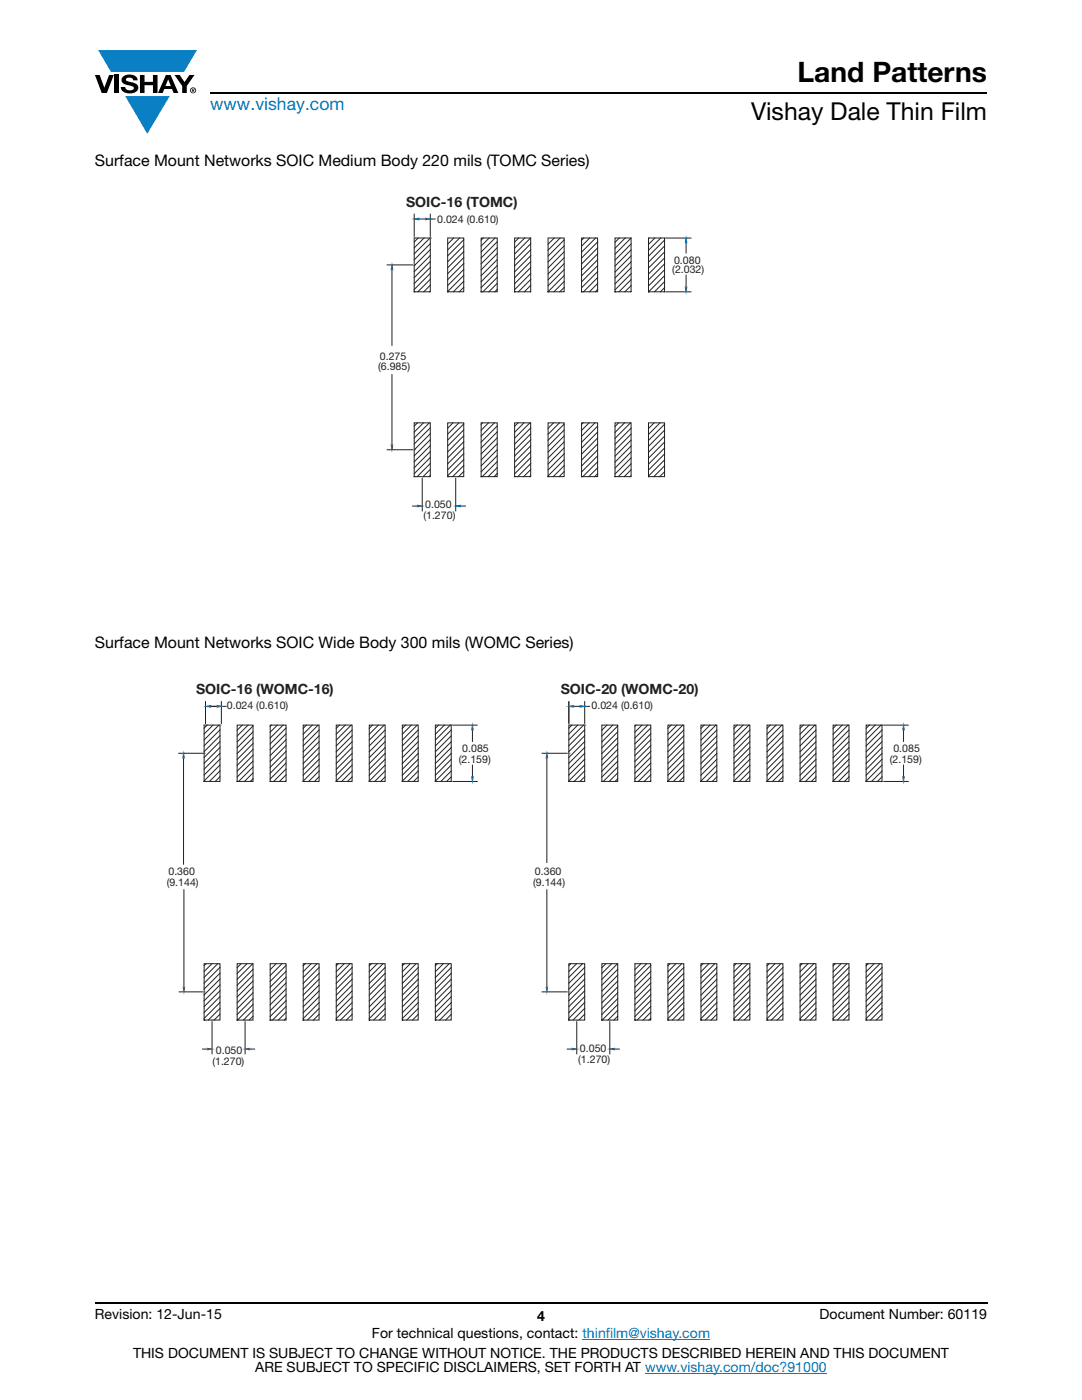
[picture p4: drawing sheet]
<svg xmlns="http://www.w3.org/2000/svg" width="216mm" height="279mm" viewBox="0 0 216 279" stroke-linecap="round" stroke-linejoin="round" font-family="sans-serif">
<g fill="#0a7fc3">
<path d="M19.6 10h19.7l-2.6 4.3h-1.1h-13.5z"/>
<path d="M25 19.2h8.9l-4.5 7.5z"/>
</g>
<g fill="#000">
<path d="M18.9 15h1l.9 2.5 1-2.5h.9l-1.4 3.6h-1zM22.9 15h.9v3.6h-.9zM24.6 15.3a2.1 2.1 0 0 1 2.8 .3l.1 .4h-.9a.79 .79 0 0 0-.7-.5 .79 .79 0 0 0-.8 .4l.3 .3 1 .2a1.08 1.08 0 0 1 1.2 1 1.08 1.08 0 0 1-1.1 1.2 1.73 1.73 0 0 1-2.4-1.2h.9a.96 .96 0 0 0 .8 .6 .96 .96 0 0 0 .9-.4 1.31 1.31 0 0 0-1.2-.6 1.03 1.03 0 0 1-1.1-.6 1.03 1.03 0 0 1 .2-1.1zM27.9 15h.9v1.3h1.7v-1.3h.9v3.6h-.9v-1.6h-1.7v1.6h-.9zM34.8 15h1.1l.9 1.4 1-1.4h1l-1.5 2.2v1.4h-.9v-1.4z"/>
<path d="M33.6 15.9l.5 1.3h-1.1zM33.1 15l-1.6 3.6h1l.3-.8h1.5l.3 .8h1l-1.6-3.6z"/>
<path d="M38.4 17.8h.2v.2h-.2zM38.3 17.7v.7h.1v-.3l.4 .3-.2-.3 .2-.2-.1-.2z"/>
<path d="M38.1 18a.46 .46 0 0 1 .9 0 .46 .46 0 0 1-.9 0zM37.9 18a.6 .6 0 0 0 1.2 0 .6 .6 0 0 0-1.2 0z"/>
</g>
<path d="M42 18.6h155M18.9 260h178.1" fill="none" stroke="#000" stroke-width=".36"/>
<path d="M116.2 267.3h25.5M128.7 274h36.3" fill="none" stroke="#007ec4" stroke-width=".2"/>
<path d="M75.5 38.9h65v65.1h-65z" fill="#fff"/>
<path d="M82.7 58.2h.1M89.3 58.2h.1M96 58.2h.1M102.7 58.2h.1M82.7 95.1h.1M89.3 95.1h.1M96 95.1h.1M102.7 95.1h.1" fill="none" stroke="#818080" stroke-width=".2"/>
<path d="M82.7 47.5h3.2v10.7h-3.2zM89.3 47.5h3.2v10.7h-3.2zM96 47.5h3.2v10.7h-3.2zM102.7 47.5h3.2v10.7h-3.2zM133 58.2h4.9M133 47.5h4.9M136.9 48.5v2M136.9 54.9v2.4M82.7 84.4h3.2v10.7h-3.2zM89.3 84.4h3.2v10.7h-3.2zM96 84.4h3.2v10.7h-3.2zM102.7 84.4h3.2v10.7h-3.2z" fill="none" stroke="#231f20" stroke-width=".2"/>
<path d="M136.7 57.3h.4l-.2 .9z" fill="#231f20"/>
<path d="M136.7 57.3h.4l-.2 .9z" fill="#231f20"/>
<path d="M136.7 57.3h.4l-.2 .9z" fill="none" stroke="#3a53a4" stroke-width=".2"/>
<path d="M136.9 47.5l.2 1h-.4z" fill="#231f20"/>
<path d="M132.6 58.2h.1M132.6 47.5h.1M136.9 47.5h.1" fill="none" stroke="#3a53a4" stroke-width=".2"/>
<path d="M136.9 47.5l.2 1h-.4z" fill="#231f20"/>
<path d="M136.9 47.5l.2 1h-.4z" fill="none" stroke="#3a53a4" stroke-width=".2"/>
<path d="M82.7 42.7v4.5M83.6 43.7h1.3M85.9 42.7v4.5M85.9 43.7h.9" fill="none" stroke="#231f20" stroke-width=".2"/>
<path d="M82.7 43.7l.9-.2v.4z" fill="#231f20"/>
<path d="M82.7 43.7l.9-.2v.4z" fill="#231f20"/>
<path d="M82.7 43.7l.9-.2v.4z" fill="none" stroke="#3a53a4" stroke-width=".2"/>
<path d="M84.9 43.5l1 .2-1 .2z" fill="#231f20"/>
<path d="M82.7 47.5h.1M85.9 47.5h.1M85.9 43.7h.1" fill="none" stroke="#3a53a4" stroke-width=".2"/>
<path d="M84.9 43.5l1 .2-1 .2z" fill="#231f20"/>
<path d="M84.9 43.5l1 .2-1 .2z" fill="none" stroke="#3a53a4" stroke-width=".2"/>
<path d="M84.3 95.5v6.5M90.9 95.5v6.5M82.3 101h1M91.9 101h1" fill="none" stroke="#231f20" stroke-width=".2"/>
<path d="M83.3 100.8l1 .2-1 .2z" fill="#231f20"/>
<path d="M83.3 100.8l1 .2-1 .2z" fill="#231f20"/>
<path d="M83.3 100.8l1 .2-1 .2z" fill="none" stroke="#3a53a4" stroke-width=".2"/>
<path d="M90.9 101l1-.2v.4z" fill="#231f20"/>
<path d="M84.3 95.1h.1M90.9 95.1h.1M90.9 101h.1" fill="none" stroke="#3a53a4" stroke-width=".2"/>
<path d="M90.9 101l1-.2v.4z" fill="#231f20"/>
<path d="M90.9 101l1-.2v.4z" fill="none" stroke="#3a53a4" stroke-width=".2"/>
<path d="M77.3 52.9h5M78.2 53.8v15.1M78.2 74.8v14M77.3 89.8h5" fill="none" stroke="#231f20" stroke-width=".2"/>
<path d="M78.1 88.8h.3l-.2 1z" fill="#231f20"/>
<path d="M78.1 88.8h.3l-.2 1z" fill="#231f20"/>
<path d="M78.1 88.8h.3l-.2 1z" fill="none" stroke="#3a53a4" stroke-width=".2"/>
<path d="M78.2 52.9l.2 .9h-.3z" fill="#231f20"/>
<path d="M78.2 52.9h.1M82.7 52.9h.1M82.7 89.8h.1" fill="none" stroke="#3a53a4" stroke-width=".2"/>
<path d="M78.2 52.9l.2 .9h-.3z" fill="#231f20"/>
<path d="M78.2 52.9l.2 .9h-.3z" fill="none" stroke="#3a53a4" stroke-width=".2"/>
<path d="M89.3 47.5h.1M109.4 58.2h.1M109.4 47.5h.1M116 58.2h.1M122.7 58.2h.1M129.4 58.2h.1M109.4 95.1h.1M116 95.1h.1M122.7 95.1h.1M129.4 95.1h.1" fill="none" stroke="#818080" stroke-width=".2"/>
<g fill="none" stroke="#231f20" stroke-width=".2">
<path d="M83.4 47.5l-.7 .8M84.6 47.5l-1.9 2M85.8 47.5l-3.1 3.2M85.9 48.6l-3.2 3.2M85.9 49.8l-3.2 3.2M85.9 51l-3.2 3.2M85.9 52.2l-3.2 3.2M85.9 53.4l-3.2 3.2M85.9 54.6l-3.2 3.2M85.9 55.7l-2.5 2.5M85.9 58.1l-.2 .1M85.9 56.9l-1.3 1.3"/>
<path d="M90.5 47.5l-1.2 1.2M91.7 47.5l-2.4 2.4M92.5 47.8l-3.2 3.3M92.5 49l-3.2 3.3M92.5 50.2l-3.2 3.2M92.5 55l-3.2 3.2M92.5 51.4l-3.2 3.2M92.5 52.6l-3.2 3.2M92.5 53.8l-3.2 3.2M92.5 57.3l-.9 .9M92.5 56.1l-2 2.1M96.4 47.5l-.4 .4"/>
<path d="M97.6 47.5l-1.6 1.6M98.8 47.5l-2.8 2.8M99.2 48.3l-3.2 3.2M99.2 49.4l-3.2 3.3M99.2 50.6l-3.2 3.2M99.2 51.8l-3.2 3.2M99.2 53l-3.2 3.2M99.2 54.2l-3.2 3.2M99.2 57.7l-.5 .5M99.2 56.6l-1.7 1.6M99.2 55.4l-2.8 2.8M103.5 47.5l-.8 .8"/>
<path d="M104.7 47.5l-2 2M105.9 47.5l-3.2 3.2M105.9 58.1l-.1 .1M105.9 54.6l-3.2 3.2M105.9 48.7l-3.2 3.2M105.9 49.9l-3.2 3.2M105.9 51l-3.2 3.3M105.9 52.2l-3.2 3.2M105.9 53.4l-3.2 3.2M105.9 57l-1.3 1.2M105.9 55.8l-2.5 2.4M109.4 47.5h3.2v10.7h-3.2z"/>
<path d="M110.6 47.5l-1.2 1.2M111.8 47.5l-2.4 2.4M112.6 57.4l-.9 .8M112.6 56.2l-2.1 2M112.6 53.8l-3.2 3.2M112.6 55l-3.2 3.2M112.6 47.9l-3.2 3.2M112.6 49.1l-3.2 3.2M112.6 50.3l-3.2 3.2M112.6 51.4l-3.2 3.3M112.6 52.6l-3.2 3.2M116 47.5h3.2v10.7h-3.2z"/>
<path d="M116.5 47.5l-.5 .4M117.7 47.5l-1.7 1.6M118.9 47.5l-2.9 2.8M119.2 53l-3.2 3.2M119.2 54.2l-3.2 3.2M119.2 48.3l-3.2 3.2M119.2 49.5l-3.2 3.2M119.2 50.7l-3.2 3.2M119.2 51.8l-3.2 3.3M119.2 55.4l-2.8 2.8M119.2 57.8l-.4 .4M119.2 56.6l-1.6 1.6"/>
<path d="M122.7 47.5h3.2v10.7h-3.2zM123.6 47.5l-.9 .9M124.8 47.5l-2.1 2M125.9 58.2h.1M125.9 57l-1.2 1.2M125.9 47.5l-3.2 3.2M125.9 48.7l-3.2 3.2M125.9 49.9l-3.2 3.2M125.9 51.1l-3.2 3.2M125.9 52.3l-3.2 3.2M125.9 53.4l-3.2 3.3M125.9 54.6l-3.2 3.2"/>
<path d="M125.9 55.8l-2.4 2.4M129.4 47.5h3.2v10.7h-3.2zM129.5 47.5l-.1 .1M130.7 47.5l-1.3 1.3M131.8 47.5l-2.4 2.5M132.6 55l-3.2 3.2M132.6 47.9l-3.2 3.2M132.6 49.1l-3.2 3.2M132.6 50.3l-3.2 3.2M132.6 51.5l-3.2 3.2M132.6 52.7l-3.2 3.2M132.6 53.8l-3.2 3.3"/>
<path d="M132.6 56.2l-2 2M132.6 57.4l-.8 .8M83.3 84.4l-.6 .6M84.5 84.4l-1.8 1.8M85.7 84.4l-3 3M85.9 94.9l-.3 .2M85.9 93.7l-1.5 1.4M85.9 92.5l-2.7 2.6M85.9 85.4l-3.2 3.2M85.9 86.6l-3.2 3.2M85.9 87.8l-3.2 3.2M85.9 88.9l-3.2 3.3"/>
<path d="M85.9 90.1l-3.2 3.2M85.9 91.3l-3.2 3.2M90.4 84.4l-1.1 1.1M91.6 84.4l-2.3 2.2M92.5 84.6l-3.2 3.2M92.5 85.8l-3.2 3.2M92.5 87l-3.2 3.2M92.5 88.2l-3.2 3.2M92.5 89.3l-3.2 3.3M92.5 90.5l-3.2 3.3M92.5 91.7l-3.2 3.2M92.5 94.1l-1 1"/>
<path d="M92.5 92.9l-2.2 2.2M96.3 84.4l-.3 .3M97.5 84.4l-1.5 1.5M98.7 84.4l-2.7 2.6M99.2 92.1l-3 3M99.2 94.5l-.6 .6M99.2 85l-3.2 3.2M99.2 86.2l-3.2 3.2M99.2 87.4l-3.2 3.2M99.2 88.6l-3.2 3.2M99.2 89.8l-3.2 3.2M99.2 90.9l-3.2 3.3"/>
<path d="M99.2 93.3l-1.8 1.8M103.4 84.4l-.7 .7M104.6 84.4l-1.9 1.9M105.7 84.4l-3 3.1M105.9 85.4l-3.2 3.2M105.9 86.6l-3.2 3.2M105.9 87.8l-3.2 3.2M105.9 89l-3.2 3.2M105.9 90.2l-3.2 3.2M105.9 91.3l-3.2 3.3M105.9 92.5l-2.6 2.6M105.9 94.9l-.2 .2"/>
<path d="M105.9 93.7l-1.4 1.4M109.4 84.4h3.2v10.7h-3.2zM110.5 84.4l-1.1 1.1M111.6 84.4l-2.2 2.3M112.6 94.1l-1 1M112.6 92.9l-2.2 2.2M112.6 84.6l-3.2 3.3M112.6 85.8l-3.2 3.2M112.6 87l-3.2 3.2M112.6 88.2l-3.2 3.2M112.6 89.4l-3.2 3.2M112.6 90.6l-3.2 3.2"/>
<path d="M112.6 91.8l-3.2 3.2M116 84.4h3.2v10.7h-3.2zM116.4 84.4l-.4 .3M117.5 84.4l-1.5 1.5M118.7 84.4l-2.7 2.7M119.2 94.5l-.5 .6M119.2 93.3l-1.7 1.8M119.2 92.2l-2.9 2.9M119.2 86.2l-3.2 3.2M119.2 85l-3.2 3.3M119.2 87.4l-3.2 3.2M119.2 88.6l-3.2 3.2"/>
<path d="M119.2 89.8l-3.2 3.2M119.2 91l-3.2 3.2M122.7 84.4h3.2v10.7h-3.2zM123.4 84.4l-.7 .7M124.6 84.4l-1.9 1.9M125.8 84.4l-3.1 3.1M125.9 87.8l-3.2 3.2M125.9 85.5l-3.2 3.2M125.9 86.6l-3.2 3.3M125.9 89l-3.2 3.2M125.9 90.2l-3.2 3.2M125.9 91.4l-3.2 3.2"/>
<path d="M125.9 94.9l-.2 .2M125.9 92.6l-2.5 2.5M125.9 93.8l-1.3 1.3M129.4 84.4h3.2v10.7h-3.2zM130.5 84.4l-1.1 1.1M131.7 84.4l-2.3 2.3M132.6 87l-3.2 3.3M132.6 88.2l-3.2 3.2M132.6 84.7l-3.2 3.2M132.6 85.9l-3.2 3.2M132.6 89.4l-3.2 3.2M132.6 90.6l-3.2 3.2"/>
<path d="M132.6 91.8l-3.2 3.2M132.6 94.2l-1 .9M132.6 93l-2.1 2.1"/>
</g>
<path d="M33.3 136.2h150.6v76.7h-150.6z" fill="#fff"/>
<path d="M40.7 155.9h.1M47.3 155.9h.1M53.9 155.9h.1M57.1 155.8l-.2 .1M60.5 155.9h.1M53.9 192.3v.1M40.7 203.6h.1M47.3 203.6h.1M53.9 203.6h.1M60.5 203.6h.1" fill="none" stroke="#818080" stroke-width=".2"/>
<g fill="none" stroke="#231f20" stroke-width=".2">
<path d="M40.7 144.7h3.2v11.2h-3.2zM41.3 144.7l-.6 .6M42.5 144.7l-1.8 1.8M43.7 144.7l-3 3M43.9 145.7l-3.2 3.1M43.9 146.8l-3.2 3.2M43.9 148l-3.2 3.2M43.9 149.2l-3.2 3.1M43.9 150.3l-3.2 3.2M43.9 151.5l-3.2 3.2M43.9 152.7l-3.2 3.1M43.9 153.8l-2.1 2.2"/>
<path d="M43.9 155l-.9 1M47.3 144.7h3.2v11.2h-3.2zM48.3 144.7l-1 1M49.5 144.7l-2.2 2.2M50.5 154.2l-1.7 1.8M50.5 155.4l-.6 .6M50.5 153.1l-2.9 2.9M50.5 146.1l-3.2 3.1M50.5 148.4l-3.2 3.2M50.5 150.7l-3.2 3.2M50.5 144.9l-3.2 3.2M50.5 147.2l-3.2 3.2"/>
<path d="M50.5 149.6l-3.2 3.1M50.5 151.9l-3.2 3.2M53.9 144.7h3.2v11.3h-3.2zM54.2 144.7l-.3 .3M55.3 144.7l-1.4 1.4M56.5 144.7l-2.6 2.6M57.1 148.8l-3.2 3.2M57.1 151.1l-3.2 3.2M57.1 145.3l-3.2 3.2M57.1 146.5l-3.2 3.1M57.1 147.6l-3.2 3.2M57.1 150l-3.2 3.1"/>
<path d="M57.1 152.3l-3.2 3.2M57.1 153.5l-2.5 2.4M57.1 154.6l-1.3 1.3M60.5 144.7h3.2v11.3h-3.2zM61.2 144.7l-.7 .7M62.3 144.7l-1.8 1.8M63.5 144.7l-3 3M63.7 155l-.9 .9M63.7 145.7l-3.2 3.2M63.7 146.9l-3.2 3.1M63.7 148l-3.2 3.2M63.7 149.2l-3.2 3.2"/>
<path d="M63.7 150.4l-3.2 3.1M63.7 151.5l-3.2 3.2M63.7 152.7l-3.2 3.2M63.7 153.9l-2.1 2M90.4 156h4.8M90.4 144.7h4.8M94.3 145.7v2.3M94.3 152.7v2.3M40.7 192.3h3.2v11.3h-3.2zM41.1 192.3l-.4 .4M42.3 192.3l-1.6 1.6M43.4 192.3l-2.7 2.8"/>
<path d="M43.9 193.1l-3.2 3.1M43.9 194.2l-3.2 3.2M43.9 195.4l-3.2 3.2M43.9 196.6l-3.2 3.1M43.9 197.7l-3.2 3.2M43.9 198.9l-3.2 3.2M47.3 192.3h3.2v11.3h-3.2zM48.1 192.3l-.8 .8M49.3 192.3l-2 2M50.4 192.3l-3.1 3.2M50.5 194.6l-3.2 3.2M50.5 193.5l-3.2 3.1"/>
<path d="M50.5 195.8l-3.2 3.2M50.5 197l-3.2 3.1M50.5 198.1l-3.2 3.2M50.5 199.3l-3.2 3.2M53.9 192.3h3.2v11.3h-3.2zM55.1 192.3l-1.2 1.2M56.3 192.3l-2.4 2.4M57.1 192.7l-3.2 3.2M57.1 193.8l-3.2 3.2M57.1 196.2l-3.2 3.2M57.1 195l-3.2 3.2M57.1 197.4l-3.2 3.1"/>
<path d="M57.1 198.5l-3.2 3.2M57.1 199.7l-3.2 3.2M60.5 192.3h3.2v11.3h-3.2zM60.9 192.3l-.4 .4M62.1 192.3l-1.6 1.6M63.3 192.3l-2.8 2.8M63.7 193.1l-3.2 3.2M63.7 194.2l-3.2 3.2M63.7 196.6l-3.2 3.2M63.7 195.4l-3.2 3.2M63.7 197.8l-3.2 3.1M63.7 198.9l-3.2 3.2"/>
<path d="M43.9 201.2l-2.3 2.4M43.9 200.1l-3.2 3.1M43.9 202.4l-1.2 1.2M50.5 200.5l-3.1 3.1M50.5 201.6l-1.9 2M50.5 202.8l-.8 .8M57.1 202l-1.6 1.6M57.1 203.2l-.4 .4M57.1 200.9l-2.7 2.7M63.7 200.1l-3.2 3.2M63.7 201.3l-2.3 2.3M63.7 202.4l-1.2 1.2"/>
</g>
<path d="M94.1 155h.3l-.1 1z" fill="#231f20"/>
<path d="M94.1 155h.3l-.1 1z" fill="#231f20"/>
<path d="M94.1 155h.3l-.1 1z" fill="none" stroke="#3a53a4" stroke-width=".2"/>
<path d="M94.3 144.7l.1 1h-.3z" fill="#231f20"/>
<path d="M90.1 156h.1M90.1 144.7h.1M94.3 144.7h.1" fill="none" stroke="#3a53a4" stroke-width=".2"/>
<path d="M94.3 144.7l.1 1h-.3z" fill="#231f20"/>
<path d="M94.3 144.7l.1 1h-.3z" fill="none" stroke="#3a53a4" stroke-width=".2"/>
<path d="M41 140v4.4M44.2 140v4.4" fill="none" stroke="#231f20" stroke-width=".2"/>
<path d="M42 141h1.6z" fill="#231f20"/>
<path d="M42 141h1.6M44.2 141h.9" fill="none" stroke="#231f20" stroke-width=".2"/>
<path d="M41.1 141l.9-.2v.3z" fill="#231f20"/>
<path d="M41.1 141l.9-.2v.3z" fill="#231f20"/>
<path d="M42 140.8l-.9 .2 .9 .1" fill="none" stroke="#3a53a4" stroke-width=".2"/>
<path d="M43.3 140.8l.9 .2-.9 .1z" fill="#231f20"/>
<path d="M40.7 144.7h.1M43.9 144.7h.1M43.9 141h.1" fill="none" stroke="#3a53a4" stroke-width=".2"/>
<path d="M43.3 140.8l.9 .2-.9 .1z" fill="#231f20"/>
<path d="M43.3 140.8l.9 .2-.9 .1z" fill="none" stroke="#3a53a4" stroke-width=".2"/>
<path d="M40.4 209.4h1M42.3 203.9v6.4M48.9 203.9v6.4M49.9 209.4h.9" fill="none" stroke="#231f20" stroke-width=".2"/>
<path d="M41.4 209.2l.9 .2-.9 .1z" fill="#231f20"/>
<path d="M41.4 209.2l.9 .2-.9 .1z" fill="#231f20"/>
<path d="M41.4 209.2l.9 .2-.9 .1z" fill="none" stroke="#3a53a4" stroke-width=".2"/>
<path d="M48.9 209.4l1-.2v.3z" fill="#231f20"/>
<path d="M42.3 203.6h.1M48.9 203.6h.1M48.9 209.4h.1" fill="none" stroke="#3a53a4" stroke-width=".2"/>
<path d="M48.9 209.4l1-.2v.3z" fill="#231f20"/>
<path d="M48.9 209.4l1-.2v.3z" fill="none" stroke="#3a53a4" stroke-width=".2"/>
<path d="M35.7 150.3h5M36.6 151.3v21.2M36.7 177.6v19.4M35.7 198h4.7" fill="none" stroke="#231f20" stroke-width=".2"/>
<path d="M36.5 197h.4l-.2 1z" fill="#231f20"/>
<path d="M36.5 197h.4l-.2 1z" fill="#231f20"/>
<path d="M36.5 197h.4l-.2 1z" fill="none" stroke="#3a53a4" stroke-width=".2"/>
<path d="M36.6 150.3l.2 1h-.3z" fill="#231f20"/>
<path d="M36.6 150.3h.1M40.7 150.3h.1M40.7 198h.1" fill="none" stroke="#3a53a4" stroke-width=".2"/>
<path d="M36.6 150.3l.2 1h-.3z" fill="#231f20"/>
<path d="M36.6 150.3l.2 1h-.3z" fill="none" stroke="#3a53a4" stroke-width=".2"/>
<g fill="none" stroke="#818080" stroke-width=".2">
<path d="M67.1 155.9h.1M73.7 155.9h.1M80.3 155.9h.1M86.9 155.9h.1M113.5 155.9h.1M120.1 155.9h.1M126.7 155.9h.1M129.9 155.8l-.2 .1M133.3 155.9h.1M126.7 192.3v.1M67.1 203.6h.1M73.7 203.6h.1"/>
<path d="M80.3 203.6h.1M86.9 203.6h.1M113.5 203.6h.1M120.1 203.6h.1M126.7 203.6h.1M133.3 203.6h.1"/>
</g>
<g fill="none" stroke="#231f20" stroke-width=".2">
<path d="M67.1 144.7h3.2v11.2h-3.2zM67.7 144.7l-.6 .7M68.9 144.7l-1.8 1.8M70.1 144.7l-3 3M70.3 155l-.9 .9M70.3 153.9l-2.1 2M70.3 145.7l-3.2 3.2M70.3 146.9l-3.2 3.1M70.3 148l-3.2 3.2M70.3 149.2l-3.2 3.2M70.3 150.4l-3.2 3.1M70.3 151.5l-3.2 3.2"/>
<path d="M70.3 152.7l-3.2 3.2M73.7 144.7h3.1v11.2h-3.1zM74.3 144.7l-.6 .7M75.5 144.7l-1.8 1.8M76.7 144.7l-3 3M76.8 153.9l-2 2M76.8 145.7l-3.1 3.2M76.8 146.9l-3.1 3.1M76.8 148l-3.1 3.2M76.8 149.2l-3.1 3.2M76.8 150.4l-3.1 3.1M76.8 151.5l-3.1 3.2"/>
<path d="M76.8 152.7l-3.1 3.2M76.8 155l-.9 .9M80.3 144.7h3.1v11.2h-3.1zM80.9 144.7l-.6 .7M82.1 144.7l-1.8 1.8M83.3 144.7l-3 3M83.4 145.7l-3.1 3.2M83.4 146.9l-3.1 3.1M83.4 148l-3.1 3.2M83.4 149.2l-3.1 3.2M83.4 150.4l-3.1 3.1M83.4 151.5l-3.1 3.2"/>
<path d="M83.4 152.7l-3.1 3.2M83.4 153.9l-2 2M83.4 155l-.9 .9M86.9 144.7h3.1v11.2h-3.1zM87.5 144.7l-.6 .7M88.7 144.7l-1.8 1.8M89.8 144.7l-2.9 3M90 153.9l-2 2M90 145.7l-3.1 3.2M90 146.9l-3.1 3.1M90 148l-3.1 3.2M90 149.2l-3.1 3.2"/>
<path d="M90 150.4l-3.1 3.1M90 151.5l-3.1 3.2M90 152.7l-3.1 3.2M90 155l-.9 .9M113.5 144.7h3.2v11.2h-3.2zM114.1 144.7l-.6 .6M115.3 144.7l-1.8 1.8M116.4 144.7l-2.9 3M116.7 145.7l-3.2 3.1M116.7 146.8l-3.2 3.2M116.7 148l-3.2 3.2M116.7 149.2l-3.2 3.1"/>
<path d="M116.7 150.3l-3.2 3.2M116.7 151.5l-3.2 3.2M116.7 152.7l-3.2 3.1M116.7 155l-1 1M116.7 153.8l-2.1 2.2M120.1 144.7h3.2v11.2h-3.2zM121.1 144.7l-1 1M122.3 144.7l-2.2 2.2M123.3 155.4l-.6 .6M123.3 144.9l-3.2 3.2M123.3 146.1l-3.2 3.1M123.3 147.2l-3.2 3.2"/>
<path d="M123.3 148.4l-3.2 3.2M123.3 149.6l-3.2 3.1M123.3 150.7l-3.2 3.2M123.3 151.9l-3.2 3.2M123.3 154.2l-1.7 1.8M123.3 153.1l-2.9 2.9M126.7 144.7h3.2v11.3h-3.2zM126.9 144.7l-.2 .3M128.1 144.7l-1.4 1.4M129.3 144.7l-2.6 2.6M129.8 154.6l-1.3 1.3M129.8 153.5l-2.4 2.4"/>
<path d="M129.8 148.8l-3.1 3.2M129.8 150l-3.1 3.1M129.8 151.1l-3.1 3.2M129.8 152.3l-3.1 3.2M129.8 145.3l-3.1 3.2M129.8 146.5l-3.1 3.1M129.8 147.6l-3.1 3.2M133.3 144.7h3.1v11.3h-3.1zM133.9 144.7l-.6 .7M135.1 144.7l-1.8 1.8M136.3 144.7l-3 3M136.4 155l-.9 .9"/>
<path d="M136.4 153.9l-2 2M136.4 145.7l-3.1 3.2M136.4 146.9l-3.1 3.1M136.4 148l-3.1 3.2M136.4 149.2l-3.1 3.2M136.4 150.4l-3.1 3.1M136.4 151.5l-3.1 3.2M136.4 152.7l-3.1 3.2M176.4 156h4.8M176.4 144.7h4.8M180.3 145.7v2.3M180.3 152.7v2.3"/>
<path d="M67.1 192.3h3.2v11.3h-3.2zM67.5 192.3l-.4 .5M68.7 192.3l-1.6 1.6M69.9 192.3l-2.8 2.8M70.3 193.1l-3.2 3.2M70.3 194.3l-3.2 3.1M70.3 195.4l-3.2 3.2M70.3 196.6l-3.2 3.2M70.3 197.8l-3.2 3.1M70.3 198.9l-3.2 3.2M73.7 192.3h3.1v11.3h-3.1zM74.1 192.3l-.4 .5"/>
<path d="M75.3 192.3l-1.6 1.6M76.4 192.3l-2.7 2.8M76.8 193.1l-3.1 3.2M76.8 194.3l-3.1 3.1M76.8 195.4l-3.1 3.2M76.8 196.6l-3.1 3.2M76.8 197.8l-3.1 3.1M76.8 198.9l-3.1 3.2M80.3 192.3h3.1v11.3h-3.1zM80.7 192.3l-.4 .5M81.9 192.3l-1.6 1.6M83 192.3l-2.7 2.8"/>
<path d="M83.4 193.1l-3.1 3.2M83.4 194.3l-3.1 3.1M83.4 195.4l-3.1 3.2M83.4 196.6l-3.1 3.2M83.4 197.8l-3.1 3.1M83.4 198.9l-3.1 3.2M86.9 192.3h3.1v11.3h-3.1zM87.3 192.3l-.4 .5M88.5 192.3l-1.6 1.6M89.6 192.3l-2.7 2.8M90 193.1l-3.1 3.2M90 194.3l-3.1 3.1"/>
<path d="M90 195.4l-3.1 3.2M90 196.6l-3.1 3.2M90 197.8l-3.1 3.1M90 198.9l-3.1 3.2M113.5 192.3h3.2v11.3h-3.2zM113.9 192.3l-.4 .4M115.1 192.3l-1.6 1.6M116.2 192.3l-2.7 2.8M116.7 193.1l-3.2 3.1M116.7 194.2l-3.2 3.2M116.7 195.4l-3.2 3.2M116.7 196.6l-3.2 3.1"/>
<path d="M116.7 197.7l-3.2 3.2M116.7 198.9l-3.2 3.2M120.1 192.3h3.2v11.3h-3.2zM120.9 192.3l-.8 .8M122.1 192.3l-2 2M123.2 192.3l-3.1 3.2M123.3 194.6l-3.2 3.2M123.3 193.5l-3.2 3.1M123.3 195.8l-3.2 3.2M123.3 197l-3.2 3.1M123.3 198.1l-3.2 3.2M123.3 199.3l-3.2 3.2"/>
<path d="M126.7 192.3h3.2v11.3h-3.2zM127.9 192.3l-1.2 1.2M129 192.3l-2.3 2.4M129.9 192.7l-3.2 3.2M129.9 193.8l-3.2 3.2M129.9 195l-3.2 3.2M129.9 196.2l-3.2 3.2M129.9 197.4l-3.2 3.1M129.9 198.5l-3.2 3.2M129.9 199.7l-3.2 3.2M133.3 192.3h3.1v11.3h-3.1zM133.7 192.3l-.4 .4"/>
<path d="M134.9 192.3l-1.6 1.6M136 192.3l-2.7 2.8M136.4 193.1l-3.1 3.2M136.4 195.4l-3.1 3.2M136.4 196.6l-3.1 3.2M136.4 194.2l-3.1 3.2M136.4 197.8l-3.1 3.1M136.4 198.9l-3.1 3.2M70.3 202.4l-1.2 1.2M70.3 200.1l-3.2 3.2M70.3 201.3l-2.3 2.3M76.8 200.1l-3.1 3.2"/>
<path d="M76.8 202.4l-1.1 1.2M76.8 201.3l-2.2 2.3M83.4 201.3l-2.3 2.3M83.4 200.1l-3.1 3.2M83.4 202.4l-1.1 1.2M90 200.1l-3.1 3.2M90 201.3l-2.3 2.3M90 202.4l-1.1 1.2M116.7 202.4l-1.2 1.2M116.7 200.1l-3.2 3.1M116.7 201.2l-2.4 2.4M123.3 201.6l-2 2"/>
<path d="M123.3 202.8l-.8 .8M123.3 200.5l-3.1 3.1M129.9 203.2l-.4 .4M129.9 202l-1.6 1.6M129.9 200.9l-2.7 2.7M136.4 202.4l-1.1 1.2M136.4 201.3l-2.3 2.3M136.4 200.1l-3.1 3.2"/>
</g>
<path d="M180.1 155h.3l-.1 1z" fill="#3a53a4"/>
<path d="M180.1 155h.3l-.1 1z" fill="#231f20"/>
<path d="M180.1 155h.3l-.1 1z" fill="none" stroke="#3a53a4" stroke-width=".2"/>
<path d="M180.3 144.7l.1 1h-.3z" fill="#231f20"/>
<path d="M176.1 156h.1M176.1 144.7h.1M180.3 144.7h.1" fill="none" stroke="#3a53a4" stroke-width=".2"/>
<path d="M180.3 144.7l.1 1h-.3z" fill="#231f20"/>
<path d="M180.3 144.7l.1 1h-.3z" fill="none" stroke="#3a53a4" stroke-width=".2"/>
<path d="M113.5 140v4.4M114.5 141h1.2M116.7 140v4.4M116.7 141h.9" fill="none" stroke="#231f20" stroke-width=".2"/>
<path d="M113.5 141l1-.2v.3z" fill="#231f20"/>
<path d="M113.5 141l1-.2v.3z" fill="#231f20"/>
<path d="M113.5 141l1-.2v.3z" fill="none" stroke="#3a53a4" stroke-width=".2"/>
<path d="M115.7 140.8l1 .2-1 .1z" fill="#231f20"/>
<path d="M113.5 144.7h.1M116.7 144.7h.1M116.7 141h.1" fill="none" stroke="#3a53a4" stroke-width=".2"/>
<path d="M115.7 140.8l1 .2-1 .1z" fill="#231f20"/>
<path d="M115.7 140.8l1 .2-1 .1z" fill="none" stroke="#3a53a4" stroke-width=".2"/>
<path d="M113.2 209.4h.9M115.1 203.9v6.4M121.7 203.9v6.4M122.6 209.4h1" fill="none" stroke="#231f20" stroke-width=".2"/>
<path d="M114.1 209.2l1 .2-1 .1z" fill="#231f20"/>
<path d="M114.1 209.2l1 .2-1 .1z" fill="#231f20"/>
<path d="M114.1 209.2l1 .2-1 .1z" fill="none" stroke="#3a53a4" stroke-width=".2"/>
<path d="M121.7 209.4l.9-.2v.3z" fill="#231f20"/>
<path d="M115.1 203.6h.1M121.7 203.6h.1M121.7 209.4h.1" fill="none" stroke="#3a53a4" stroke-width=".2"/>
<path d="M121.7 209.4l.9-.2v.3z" fill="#231f20"/>
<path d="M121.7 209.4l.9-.2v.3z" fill="none" stroke="#3a53a4" stroke-width=".2"/>
<path d="M108.2 150.3h5M109.1 151.3v20.8M109.1 177.6v19.4M108.2 198h5" fill="none" stroke="#231f20" stroke-width=".2"/>
<path d="M109 197h.3l-.2 1z" fill="#231f20"/>
<path d="M109 197h.3l-.2 1z" fill="#231f20"/>
<path d="M109 197h.3l-.2 1z" fill="none" stroke="#3a53a4" stroke-width=".2"/>
<path d="M109.1 150.3l.2 1h-.3z" fill="#231f20"/>
<path d="M109.1 150.3h.1M113.5 150.3h.1M113.5 198h.1" fill="none" stroke="#3a53a4" stroke-width=".2"/>
<path d="M109.1 150.3l.2 1h-.3z" fill="#231f20"/>
<path d="M109.1 150.3l.2 1h-.3z" fill="none" stroke="#3a53a4" stroke-width=".2"/>
<path d="M139.9 155.9h.1M146.5 155.9h.1M153.1 155.9h.1M159.6 155.9h.1M166.2 155.9h.1M172.8 155.9h.1M139.9 203.6h.1M146.5 203.6h.1M153.1 203.6h.1M159.6 203.6h.1M166.2 203.6h.1M172.8 203.6h.1" fill="none" stroke="#818080" stroke-width=".2"/>
<g fill="none" stroke="#231f20" stroke-width=".2">
<path d="M139.9 144.7h3.1v11.2h-3.1zM140.5 144.7l-.6 .7M141.7 144.7l-1.8 1.8M142.9 144.7l-3 3M143 145.7l-3.1 3.2M143 146.9l-3.1 3.1M143 148l-3.1 3.2M143 149.2l-3.1 3.2M143 150.4l-3.1 3.1M143 151.5l-3.1 3.2M143 152.7l-3.1 3.2M143 155l-.9 .9"/>
<path d="M143 153.9l-2 2M146.5 144.7h3.1v11.2h-3.1zM147.1 144.7l-.6 .7M148.3 144.7l-1.8 1.8M149.4 144.7l-2.9 3M149.6 145.7l-3.1 3.2M149.6 146.9l-3.1 3.1M149.6 148l-3.1 3.2M149.6 149.2l-3.1 3.2M149.6 150.4l-3.1 3.1M149.6 151.5l-3.1 3.2M149.6 152.7l-3.1 3.2"/>
<path d="M149.6 155l-.9 .9M149.6 153.9l-2 2M153.1 144.7h3.1v11.2h-3.1zM153.7 144.7l-.6 .7M154.9 144.7l-1.8 1.8M156 144.7l-2.9 3M156.2 155l-.9 .9M156.2 153.9l-2 2M156.2 145.7l-3.1 3.2M156.2 146.9l-3.1 3.1M156.2 148l-3.1 3.2M156.2 149.2l-3.1 3.2"/>
<path d="M156.2 150.4l-3.1 3.1M156.2 151.5l-3.1 3.2M156.2 152.7l-3.1 3.2M159.6 144.7h3.2v11.2h-3.2zM160.3 144.7l-.7 .7M161.5 144.7l-1.9 1.8M162.6 144.7l-3 3M162.8 155l-.9 .9M162.8 145.7l-3.2 3.2M162.8 146.9l-3.2 3.1M162.8 148l-3.2 3.2M162.8 149.2l-3.2 3.2"/>
<path d="M162.8 150.4l-3.2 3.1M162.8 151.5l-3.2 3.2M162.8 152.7l-3.2 3.2M162.8 153.9l-2.1 2M166.2 144.7h3.2v11.2h-3.2zM166.9 144.7l-.7 .7M168.1 144.7l-1.9 1.8M169.2 144.7l-3 3M169.4 155l-.9 .9M169.4 145.7l-3.2 3.2M169.4 146.9l-3.2 3.1M169.4 148l-3.2 3.2"/>
<path d="M169.4 149.2l-3.2 3.2M169.4 150.4l-3.2 3.1M169.4 151.5l-3.2 3.2M169.4 152.7l-3.2 3.2M169.4 153.9l-2.1 2M172.8 144.7h3.2v11.2h-3.2zM173.5 144.7l-.7 .7M174.6 144.7l-1.8 1.8M175.8 144.7l-3 3M176 145.7l-3.2 3.2M176 146.9l-3.2 3.1M176 148l-3.2 3.2"/>
<path d="M176 149.2l-3.2 3.2M176 150.4l-3.2 3.1M176 151.5l-3.2 3.2M176 152.7l-3.2 3.2M176 155l-.9 .9M176 153.9l-2.1 2M139.9 192.3h3.1v11.3h-3.1zM140.3 192.3l-.4 .5M141.5 192.3l-1.6 1.6M142.6 192.3l-2.7 2.8M143 193.1l-3.1 3.2M143 194.3l-3.1 3.1"/>
<path d="M143 195.4l-3.1 3.2M143 196.6l-3.1 3.2M143 197.8l-3.1 3.1M143 198.9l-3.1 3.2M146.5 192.3h3.1v11.3h-3.1zM146.9 192.3l-.4 .5M148.1 192.3l-1.6 1.6M149.2 192.3l-2.7 2.8M149.6 193.1l-3.1 3.2M149.6 194.3l-3.1 3.1M149.6 195.4l-3.1 3.2M149.6 196.6l-3.1 3.2"/>
<path d="M149.6 197.8l-3.1 3.1M149.6 198.9l-3.1 3.2M153.1 192.3h3.1v11.3h-3.1zM153.5 192.3l-.4 .5M154.6 192.3l-1.5 1.6M155.8 192.3l-2.7 2.8M156.2 193.1l-3.1 3.2M156.2 194.3l-3.1 3.1M156.2 195.4l-3.1 3.2M156.2 196.6l-3.1 3.2M156.2 197.8l-3.1 3.1M156.2 198.9l-3.1 3.2"/>
<path d="M159.6 192.3h3.2v11.3h-3.2zM160.1 192.3l-.5 .5M161.2 192.3l-1.6 1.6M162.4 192.3l-2.8 2.8M162.8 193.1l-3.2 3.2M162.8 194.3l-3.2 3.1M162.8 195.4l-3.2 3.2M162.8 196.6l-3.2 3.2M162.8 197.8l-3.2 3.1M162.8 198.9l-3.2 3.2M166.2 192.3h3.2v11.3h-3.2zM166.7 192.3l-.5 .5"/>
<path d="M167.8 192.3l-1.6 1.6M169 192.3l-2.8 2.8M169.4 193.1l-3.2 3.2M169.4 194.3l-3.2 3.1M169.4 195.4l-3.2 3.2M169.4 196.6l-3.2 3.2M169.4 197.8l-3.2 3.1M169.4 198.9l-3.2 3.2M172.8 192.3h3.2v11.3h-3.2zM173.3 192.3l-.5 .5M174.4 192.3l-1.6 1.6M175.6 192.3l-2.8 2.8"/>
<path d="M176 193.1l-3.2 3.2M176 194.3l-3.2 3.1M176 195.4l-3.2 3.2M176 196.6l-3.2 3.2M176 197.8l-3.2 3.1M176 198.9l-3.2 3.2M143 200.1l-3.1 3.2M143 202.4l-1.1 1.2M143 201.3l-2.3 2.3M149.6 202.4l-1.1 1.2M149.6 200.1l-3.1 3.2M149.6 201.3l-2.3 2.3"/>
<path d="M156.2 200.1l-3.1 3.2M156.2 201.3l-2.3 2.3M156.2 202.4l-1.1 1.2M162.8 202.4l-1.1 1.2M162.8 200.1l-3.2 3.2M162.8 201.3l-2.3 2.3M169.4 202.4l-1.1 1.2M169.4 201.3l-2.3 2.3M169.4 200.1l-3.2 3.2M176 202.4l-1.1 1.2M176 200.1l-3.2 3.2M176 201.3l-2.3 2.3"/>
</g>
<text font-size="5.6" x="159.1" y="16.4">Land Patterns</text>
<text font-size="4.9" x="149.9" y="24">Vishay Dale Thin Film</text>
<text font-size="3.5" fill="#007ec4" x="42" y="21.9">www.vishay.com</text>
<g font-size="3.2">
<text x="18.9" y="33.2">Surface Mount Networks SOIC Medium Body 220 mils (TOMC Series)</text>
<text x="18.9" y="129.3">Surface Mount Networks SOIC Wide Body 300 mils (WOMC Series)</text>
</g>
<g font-size="2.8" fill="#231f20">
<text x="81" y="41.3">SOIC-16 (TOMC)</text>
<text x="39.1" y="138.6">SOIC-16 (WOMC-16)</text>
<text x="111.9" y="138.6">SOIC-20 (WOMC-20)</text>
</g>
<g font-size="2.8">
<text x="18.9" y="263.3">Revision: 12-Jun-15</text>
<text x="107.2" y="263.6">4</text>
<text x="163.6" y="263.3">Document Number: 60119</text>
<text x="74.2" y="267.1">For technical questions, contact: thinfilm@vishay.com</text>
<text x="26.5" y="271">THIS DOCUMENT IS SUBJECT TO CHANGE WITHOUT NOTICE. THE PRODUCTS DESCRIBED HEREIN AND THIS DOCUMENT</text>
<text x="50.9" y="273.8">ARE SUBJECT TO SPECIFIC DISCLAIMERS, SET FORTH AT www.vishay.com/doc?91000</text>
</g>
<g font-size="2.1" fill="#231f20">
<text x="87.2" y="44.5">0.024 (0.610)</text>
<text x="134.5" y="52.6">0.080</text>
<text x="134.1" y="54.4">(2.032)</text>
<text x="75.8" y="71.8">0.275</text>
<text x="75.5" y="73.9">(6.985)</text>
<text x="84.8" y="101.5">0.050</text>
<text x="84.5" y="103.6">(1.270)</text>
<text x="45.3" y="141.4">0.024 (0.610)</text>
<text x="118" y="141.4">0.024 (0.610)</text>
<text x="91.5" y="152.2">(2.159)</text>
<text x="92.2" y="150.1">0.085</text>
<text x="177.6" y="152.2">(2.159)</text>
<text x="178.3" y="150.1">0.085</text>
<text x="33.3" y="176.7">(9.144)</text>
<text x="33.6" y="174.6">0.360</text>
<text x="106.4" y="176.7">(9.144)</text>
<text x="106.7" y="174.6">0.360</text>
<text x="115.7" y="210">0.050</text>
<text x="42.4" y="212.5">(1.270)</text>
<text x="43.1" y="210.3">0.050</text>
<text x="115.4" y="212.1">(1.270)</text>
</g>
</svg>
